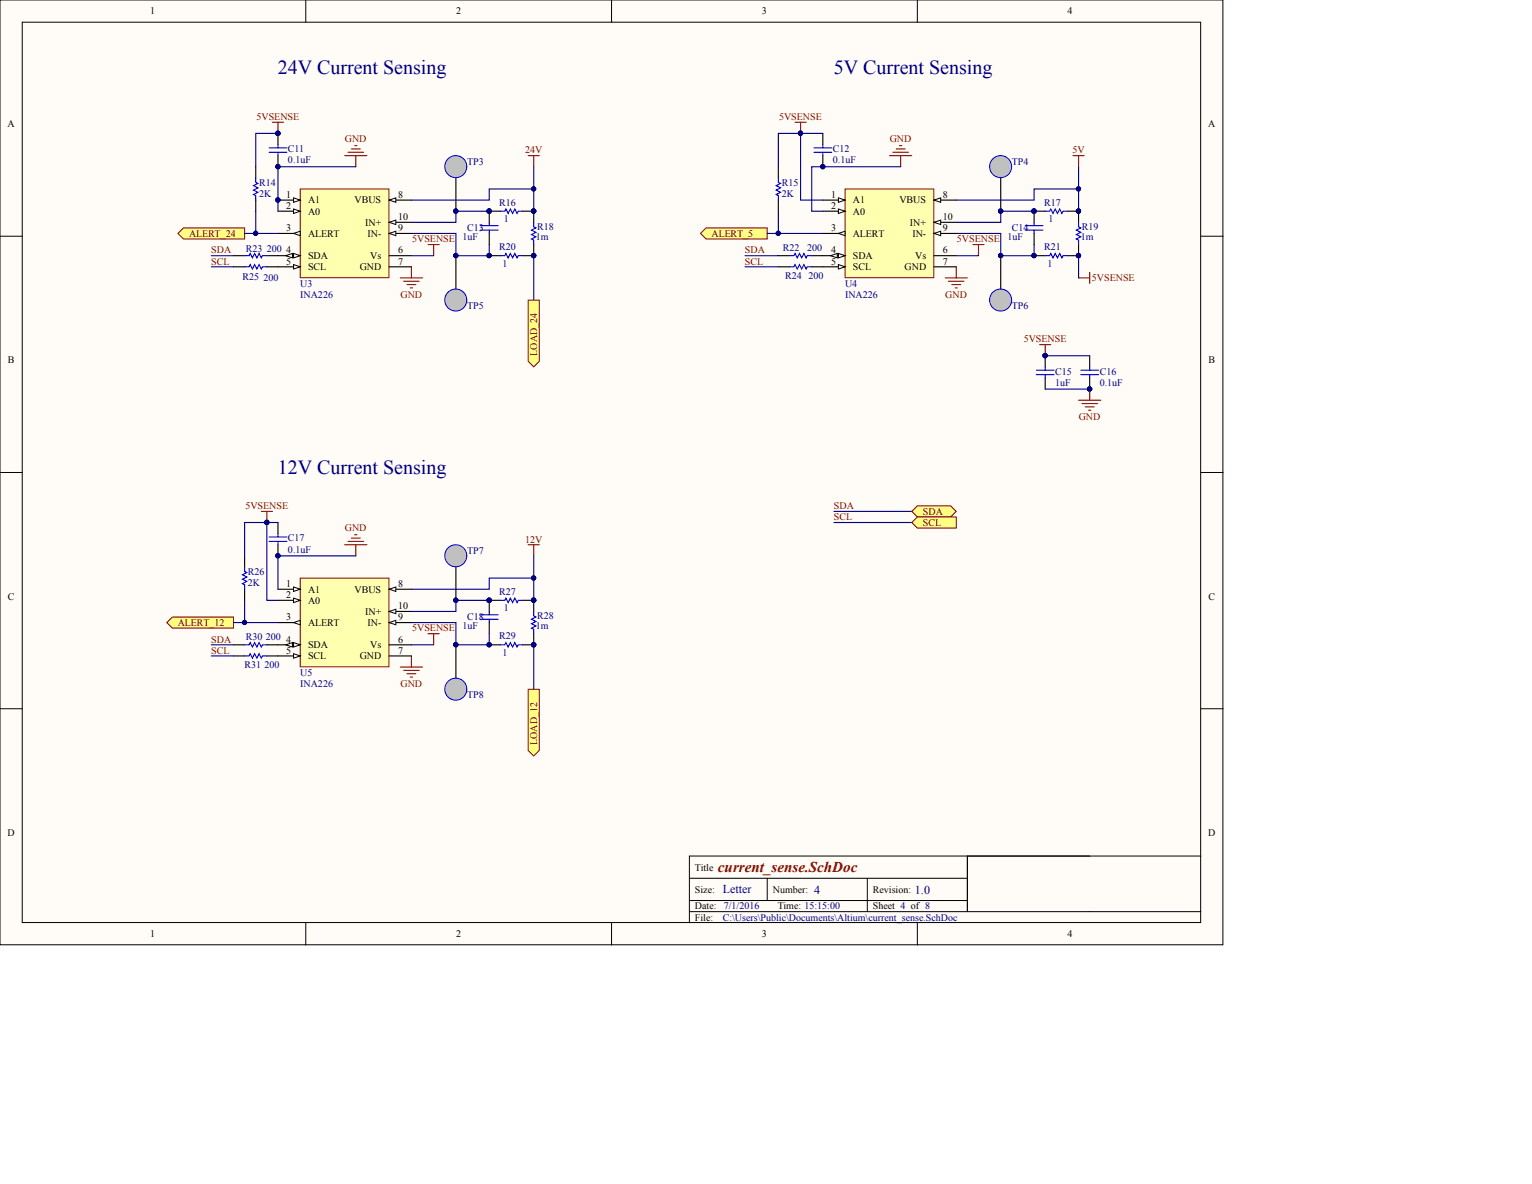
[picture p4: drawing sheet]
<svg xmlns="http://www.w3.org/2000/svg" width="349mm" height="270mm" viewBox="0 0 349 270" stroke-linecap="round" stroke-linejoin="round" font-family="sans-serif">
<g fill="#fffcf8" stroke="#000" stroke-width=".23">
<path d="M0 0h278.8v215.3h-278.8z"/>
<path d="M5.1 5.1h268.6v205.2h-268.6z"/>
</g>
<g fill="none" stroke="#000" stroke-width=".23">
<path d="M69.7 0v5.1M139.4 0v5.1M209.1 0v5.1M0 53.8h5.1M273.8 53.8h5M0 107.7h5.1M273.8 107.7h5M0 161.5h5.1M273.8 161.5h5M220.5 195.1v12.7v-12.7h53.3M248.4 195.1h-91.2v15.2M69.7 210.3v5.1"/>
<path d="M139.4 210.3v5.1M157.2 200.2h63.3M157.2 207.8h116.6M157.2 205.3h63.3M174.9 200.2v5.1M197.7 200.2v7.6M209.1 210.3v5.1"/>
</g>
<g fill="none" stroke="#000" stroke-width=".25">
<path d="M63.4 30.4v2.5M63.4 35.5v2.5M187.6 30.4v2.5M187.6 35.5v2.5M111.5 58.3h2.6M111.5 53.2v2.5M114.1 48.1h-2.6v2.6M119.1 48.1h2.6v2.6M121.7 55.7v2.6h-2.6M235.7 58.3h2.6M235.7 53.2v2.5M238.3 48.1h-2.6v2.6"/>
<path d="M243.3 48.1h2.6v2.6M245.9 55.7v2.6h-2.6M63.4 119.1v2.5M63.4 124.2v2.5M114.1 136.8h-2.6v2.6M119.1 136.8h2.6v2.6M111.5 141.9v2.5M111.5 147h2.6M121.7 144.4v2.6h-2.6"/>
</g>
<g fill="#000080" stroke="#000080" stroke-width=".23">
<circle cx="121.6" cy="48.1" r=".48"/>
<circle cx="121.6" cy="58.3" r=".48"/>
<circle cx="121.6" cy="43" r=".48"/>
<circle cx="111.5" cy="58.3" r=".48"/>
<circle cx="111.5" cy="48.1" r=".48"/>
<circle cx="63.3" cy="30.4" r=".48"/>
<circle cx="63.3" cy="38" r=".48"/>
<circle cx="121.6" cy="136.8" r=".48"/>
<circle cx="121.6" cy="147" r=".48"/>
<circle cx="121.6" cy="131.7" r=".48"/>
<circle cx="111.5" cy="147" r=".48"/>
<circle cx="111.5" cy="136.8" r=".48"/>
<circle cx="60.8" cy="119.1" r=".48"/>
<circle cx="63.3" cy="126.7" r=".48"/>
<circle cx="245.9" cy="48.1" r=".48"/>
<circle cx="245.9" cy="58.3" r=".48"/>
<circle cx="245.9" cy="43" r=".48"/>
<circle cx="235.7" cy="58.3" r=".48"/>
<circle cx="235.7" cy="48.1" r=".48"/>
<circle cx="182.5" cy="30.4" r=".48"/>
<circle cx="187.6" cy="38" r=".48"/>
</g>
<g fill="none" stroke="#00f" stroke-width=".25">
<path d="M61.3 33.7h4.1M61.3 34.7h4.1M63.4 32.9v.8M63.4 34.7v.8M185.6 33.7h4M185.6 34.7h4M187.6 32.9v.8M187.6 34.7v.8M109.5 52.5h4.1M109.5 51.4h4.1M111.5 50.7v.7M111.5 52.5v.7"/>
<path d="M114.1 58.3h1l.2-.5 .5 1 .6-1 .5 1 .5-1 .5 1 .2-.5h1M114.1 48.1h1l.2-.5 .5 1 .6-1 .5 1 .5-1 .5 1 .2-.5h1M121.7 50.7v1l.5 .2-1 .6 1 .5-1 .5 1 .5-1 .5 .5 .2v1M233.7 52.5h4.1M233.7 51.4h4.1M235.7 50.7v.7M235.7 52.5v.7M238.3 58.3h1l.2-.5 .6 1 .5-1 .5 1 .5-1 .5 1 .2-.5h1M238.3 48.1h1l.2-.5 .6 1 .5-1 .5 1 .5-1 .5 1 .2-.5h1M245.9 50.7v1l.5 .2-1 .6 1 .5-1 .5 1 .5-1 .5 .5 .2v1M61.3 122.4h4.1M61.3 123.4h4.1"/>
<path d="M63.4 121.6v.8M63.4 123.4v.8M111.5 139.4v.7M114.1 136.8h1l.2-.5 .5 1 .6-1 .5 1 .5-1 .5 1 .2-.5h1M121.7 139.4v1l.5 .2-1 .5 1 .6-1 .5 1 .5-1 .5 .5 .2v1M109.5 141.1h4.1M109.5 140.1h4.1M111.5 141.1v.8M114.1 147h1l.2-.5 .5 1 .6-1 .5 1 .5-1 .5 1 .2-.5h1"/>
</g>
<g fill="none" stroke="#800000" stroke-width=".25">
<path d="M62.1 27.9h2.5M63.4 27.9v2.5M78.6 35.5h5.1M79.3 34.7h3.6M80.1 34h2M80.9 33.2h.5M81.1 35.5v2.5M120.4 35.5h2.5M121.7 35.5v2.5M181.2 27.9h2.6M182.5 27.9v2.5M202.8 35.5h5.1"/>
<path d="M203.5 34.7h3.6M204.3 34h2M205.1 33.2h.5M205.3 35.5v2.5M244.6 35.5h2.5M245.9 35.5v2.5M97.6 55.7h2.5M98.9 55.7v2.6M221.8 55.7h2.5M223.1 55.7v2.6M91.3 63.3h5M92 64.1h3.6"/>
<path d="M92.8 64.9h2M93.5 65.6h.5M93.8 60.8v2.5M215.5 63.3h5M216.2 64.1h3.6M217 64.9h2M217.7 65.6h.6M218 60.8v2.5M59.6 116.6h2.5M60.8 116.6v2.5M78.6 124.2h5.1M79.3 123.4h3.6"/>
<path d="M80.1 122.6h2M80.9 121.9h.5M81.1 124.2v2.5M120.4 124.2h2.5M121.7 124.2v2.5M91.3 152h5M92 152.8h3.6M92.8 153.6h2M93.5 154.3h.5M93.8 149.5v2.5M97.6 144.4h2.5M98.9 144.4v2.6"/>
</g>
<path d="M121.7 38v10.1M245.9 38v10.1M121.7 58.3v10.1M190.1 116.6h17.8M190.1 119.1h17.8M121.7 126.7v10.1M121.7 147v10.1" fill="none" stroke="#000080" stroke-width=".25"/>
<g fill="#ffff80" stroke="#800000" stroke-width=".23">
<path d="M207.9 116.6l1.2-1.3h7.6l1.3 1.3-1.3 1.2h-7.6z" fill-rule="evenodd"/>
<path d="M207.9 119.1l1.2-1.3h8.9v2.6h-8.9z" fill-rule="evenodd"/>
</g>
<path d="M182.5 30.4v15.2h5.1M60.8 119.1v17.7h2.6M81.1 126.7h-17.7v7.6" fill="none" stroke="#000080" stroke-width=".25"/>
<g fill="#000080" stroke="#000080" stroke-width=".23">
<circle cx="63.3" cy="126.7" r=".48"/>
<circle cx="60.8" cy="119.1" r=".48"/>
<circle cx="182.5" cy="30.4" r=".48"/>
</g>
<g fill="#ffff80" stroke="#800000" stroke-width=".23">
<path d="M120.4 68.4h2.5v14l-1.2 1.2-1.3-1.2z" fill-rule="evenodd"/>
<path d="M120.4 157.1h2.5v14l-1.2 1.2-1.3-1.2z" fill-rule="evenodd"/>
</g>
<path d="M237 78.6h2.5M238.3 78.6v2.5M245.9 63.3h2.5M248.4 62.1v2.5M245.9 91.2h5.1M246.6 92h3.6M247.4 92.7h2M248.2 93.5h.5M248.4 88.7v2.5" fill="none" stroke="#800000" stroke-width=".25"/>
<g fill="none" stroke="#000" stroke-width=".25">
<path d="M53.2 58.3h2.6M60.8 58.3h2.6M177.4 58.3h2.6M185 58.3h2.6M53.2 60.8h2.6M60.8 60.8h2.6M177.4 60.8h2.6M185 60.8h2.6M238.3 81.1v2.5M238.3 86.2v2.5M248.4 81.1v2.5M248.4 86.2v2.5"/>
<path d="M53.2 147h2.6M53.2 149.5h2.6M60.8 147h2.6M60.8 149.5h2.6"/>
</g>
<g fill="none" stroke="#00f" stroke-width=".25">
<path d="M55.8 58.3h1l.2-.5 .5 1 .5-1 .6 1 .5-1 .5 1 .2-.5h1M180 58.3h1l.2-.5 .5 1 .6-1 .5 1 .5-1 .5 1 .2-.5h1M55.8 60.8h1l.2-.5 .5 1 .5-1 .6 1 .5-1 .5 1 .2-.5h1M180 60.8h1l.2-.5 .5 1 .6-1 .5 1 .5-1 .5 1 .2-.5h1M236.2 84.4h4.1M236.2 85.4h4.1M238.3 83.6v.8M238.3 85.4v.8M246.4 84.4h4M246.4 85.4h4M248.4 83.6v.8M248.4 85.4v.8"/>
<path d="M55.8 147h1l.2-.5 .5 1 .5-1 .6 1 .5-1 .5 1 .2-.5h1M55.8 149.5h1l.2-.5 .5 1 .5-1 .6 1 .5-1 .5 1 .2-.5h1"/>
</g>
<g fill="#000080" stroke="#000080" stroke-width=".23">
<circle cx="248.4" cy="88.7" r=".48"/>
<circle cx="238.3" cy="81.1" r=".48"/>
<circle cx="245.9" cy="58.3" r=".48"/>
</g>
<path d="M245.9 58.3v5M238.3 88.7h10.1M238.3 81.1h10.1" fill="none" stroke="#000080" stroke-width=".25"/>
<circle cx="103.9" cy="38" r="2.51" fill="#c0c0c0" stroke="#00f" stroke-width=".23"/>
<path d="M103.9 40.5v7.6" fill="none" stroke="#000" stroke-width=".25"/>
<circle cx="103.9" cy="48.1" r=".48" fill="#000080" stroke="#000080" stroke-width=".23"/>
<circle cx="103.9" cy="68.4" r="2.51" fill="#c0c0c0" stroke="#00f" stroke-width=".23"/>
<path d="M103.9 58.3v7.6" fill="none" stroke="#000" stroke-width=".25"/>
<circle cx="103.9" cy="58.3" r=".48" fill="#000080" stroke="#000080" stroke-width=".23"/>
<circle cx="228.1" cy="38" r="2.51" fill="#c0c0c0" stroke="#00f" stroke-width=".23"/>
<path d="M228.1 40.5v7.6" fill="none" stroke="#000" stroke-width=".25"/>
<circle cx="228.1" cy="48.1" r=".48" fill="#000080" stroke="#000080" stroke-width=".23"/>
<circle cx="228.1" cy="68.4" r="2.51" fill="#c0c0c0" stroke="#00f" stroke-width=".23"/>
<path d="M228.1 58.3v7.6" fill="none" stroke="#000" stroke-width=".25"/>
<circle cx="228.1" cy="58.3" r=".48" fill="#000080" stroke="#000080" stroke-width=".23"/>
<circle cx="103.9" cy="126.7" r="2.51" fill="#c0c0c0" stroke="#00f" stroke-width=".23"/>
<path d="M103.9 129.2v7.6" fill="none" stroke="#000" stroke-width=".25"/>
<circle cx="103.9" cy="136.8" r=".48" fill="#000080" stroke="#000080" stroke-width=".23"/>
<circle cx="103.9" cy="157.1" r="2.51" fill="#c0c0c0" stroke="#00f" stroke-width=".23"/>
<path d="M103.9 147v7.6" fill="none" stroke="#000" stroke-width=".25"/>
<g fill="#000080" stroke="#000080" stroke-width=".23">
<circle cx="103.9" cy="147" r=".48"/>
<circle cx="121.6" cy="43" r=".48"/>
<circle cx="111.5" cy="48.1" r=".48"/>
<circle cx="103.9" cy="48.1" r=".48"/>
<circle cx="111.5" cy="58.3" r=".48"/>
<circle cx="103.9" cy="58.3" r=".48"/>
<circle cx="121.6" cy="131.7" r=".48"/>
<circle cx="103.9" cy="136.8" r=".48"/>
<circle cx="111.5" cy="136.8" r=".48"/>
<circle cx="111.5" cy="147" r=".48"/>
<circle cx="245.9" cy="43" r=".48"/>
<circle cx="235.7" cy="48.1" r=".48"/>
<circle cx="228.1" cy="48.1" r=".48"/>
<circle cx="235.7" cy="58.3" r=".48"/>
<circle cx="228.1" cy="58.3" r=".48"/>
<circle cx="60.8" cy="119.1" r=".48"/>
<circle cx="182.5" cy="30.4" r=".48"/>
</g>
<g fill="none" stroke="#000080" stroke-width=".25">
<path d="M182.5 30.4h5.1M48.2 58.3h5M93.8 53.2h10.1v5.1h7.6v-2.6M93.8 58.3h5.1M111.5 48.1h-7.6v2.6h-10.1M121.7 43.1h-10.2v2.5h-17.7M169.8 58.3h7.6M218 53.2h10.1v5.1h7.6v-2.6M218 58.3h5.1M235.7 48.1h-7.6v2.6h-10.1M245.9 43.1h-10.2v2.5h-17.7M48.2 60.8h5"/>
<path d="M169.8 60.8h7.6M60.8 119.1h2.6M111.5 136.8h-7.6v2.6h-10.1M121.7 131.8h-10.2v2.5h-17.7M48.2 147h5M48.2 149.5h5M93.8 141.9h10.1v5.1h7.6v-2.6M93.8 147h5.1"/>
</g>
<path d="M68.4 43.1h20.3v20.2h-20.3z" fill="#ffffb0" stroke="#800000" stroke-width=".23"/>
<path d="M63.4 45.6h5" fill="none" stroke="#000" stroke-width=".25"/>
<path d="M66.9 45.1l1.5 .5-1.5 .5z" fill="#fffcf8" stroke="#000" stroke-width=".23"/>
<circle cx="63.3" cy="45.6" r=".48" fill="#000080" stroke="#000080" stroke-width=".23"/>
<path d="M63.4 48.1h5" fill="none" stroke="#000" stroke-width=".25"/>
<path d="M66.9 47.6l1.5 .5-1.5 .5z" fill="#fffcf8" stroke="#000" stroke-width=".23"/>
<path d="M63.4 53.2h5" fill="none" stroke="#000" stroke-width=".25"/>
<path d="M66.9 53.2l1.5-.5v1z" fill="#fffcf8" stroke="#000" stroke-width=".23"/>
<path d="M63.4 58.3h5" fill="none" stroke="#000" stroke-width=".25"/>
<g fill="#fffcf8" stroke="#000" stroke-width=".23">
<path d="M66.9 57.8l1.5 .5-1.5 .5z"/>
<path d="M65.1 58.3l1.6-.5v1z"/>
</g>
<path d="M63.4 60.8h5" fill="none" stroke="#000" stroke-width=".25"/>
<path d="M66.9 60.3l1.5 .5-1.5 .5z" fill="#fffcf8" stroke="#000" stroke-width=".23"/>
<path d="M88.7 45.6h5.1" fill="none" stroke="#000" stroke-width=".25"/>
<path d="M88.7 45.6l1.5-.5v1z" fill="#fffcf8" stroke="#000" stroke-width=".23"/>
<path d="M88.7 50.7h5.1" fill="none" stroke="#000" stroke-width=".25"/>
<path d="M88.7 50.7l1.5-.5v1z" fill="#fffcf8" stroke="#000" stroke-width=".23"/>
<path d="M88.7 53.2h5.1" fill="none" stroke="#000" stroke-width=".25"/>
<path d="M88.7 53.2l1.5-.5v1z" fill="#fffcf8" stroke="#000" stroke-width=".23"/>
<path d="M88.7 58.3h5.1M88.7 60.8h5.1" fill="none" stroke="#000" stroke-width=".25"/>
<circle cx="63.3" cy="45.6" r=".48" fill="#000080" stroke="#000080" stroke-width=".23"/>
<path d="M192.6 43.1h20.3v20.2h-20.3z" fill="#ffffb0" stroke="#800000" stroke-width=".23"/>
<path d="M187.6 45.6h5" fill="none" stroke="#000" stroke-width=".25"/>
<path d="M191.1 45.1l1.5 .5-1.5 .5z" fill="#fffcf8" stroke="#000" stroke-width=".23"/>
<path d="M187.6 48.1h5" fill="none" stroke="#000" stroke-width=".25"/>
<path d="M191.1 47.6l1.5 .5-1.5 .5z" fill="#fffcf8" stroke="#000" stroke-width=".23"/>
<path d="M187.6 53.2h5" fill="none" stroke="#000" stroke-width=".25"/>
<path d="M191.1 53.2l1.5-.5v1z" fill="#fffcf8" stroke="#000" stroke-width=".23"/>
<path d="M187.6 58.3h5" fill="none" stroke="#000" stroke-width=".25"/>
<g fill="#fffcf8" stroke="#000" stroke-width=".23">
<path d="M191.1 57.8l1.5 .5-1.5 .5z"/>
<path d="M189.4 58.3l1.5-.5v1z"/>
</g>
<path d="M187.6 60.8h5" fill="none" stroke="#000" stroke-width=".25"/>
<path d="M191.1 60.3l1.5 .5-1.5 .5z" fill="#fffcf8" stroke="#000" stroke-width=".23"/>
<path d="M212.9 45.6h5.1" fill="none" stroke="#000" stroke-width=".25"/>
<path d="M212.9 45.6l1.5-.5v1z" fill="#fffcf8" stroke="#000" stroke-width=".23"/>
<path d="M212.9 50.7h5.1" fill="none" stroke="#000" stroke-width=".25"/>
<path d="M212.9 50.7l1.5-.5v1z" fill="#fffcf8" stroke="#000" stroke-width=".23"/>
<path d="M212.9 53.2h5.1" fill="none" stroke="#000" stroke-width=".25"/>
<path d="M212.9 53.2l1.5-.5v1z" fill="#fffcf8" stroke="#000" stroke-width=".23"/>
<path d="M212.9 58.3h5.1M212.9 60.8h5.1" fill="none" stroke="#000" stroke-width=".25"/>
<path d="M68.4 131.8h20.3v20.2h-20.3z" fill="#ffffb0" stroke="#800000" stroke-width=".23"/>
<path d="M63.4 134.3h5" fill="none" stroke="#000" stroke-width=".25"/>
<path d="M66.9 133.8l1.5 .5-1.5 .5z" fill="#fffcf8" stroke="#000" stroke-width=".23"/>
<path d="M63.4 136.8h5" fill="none" stroke="#000" stroke-width=".25"/>
<path d="M66.9 136.3l1.5 .5-1.5 .5z" fill="#fffcf8" stroke="#000" stroke-width=".23"/>
<path d="M63.4 141.9h5" fill="none" stroke="#000" stroke-width=".25"/>
<path d="M66.9 141.9l1.5-.5v1z" fill="#fffcf8" stroke="#000" stroke-width=".23"/>
<path d="M63.4 147h5" fill="none" stroke="#000" stroke-width=".25"/>
<g fill="#fffcf8" stroke="#000" stroke-width=".23">
<path d="M66.9 146.5l1.5 .5-1.5 .5z"/>
<path d="M65.1 147l1.6-.5v1z"/>
</g>
<path d="M63.4 149.5h5" fill="none" stroke="#000" stroke-width=".25"/>
<path d="M66.9 149l1.5 .5-1.5 .5z" fill="#fffcf8" stroke="#000" stroke-width=".23"/>
<path d="M88.7 134.3h5.1" fill="none" stroke="#000" stroke-width=".25"/>
<path d="M88.7 134.3l1.5-.5v1z" fill="#fffcf8" stroke="#000" stroke-width=".23"/>
<path d="M88.7 139.4h5.1" fill="none" stroke="#000" stroke-width=".25"/>
<path d="M88.7 139.4l1.5-.5v1z" fill="#fffcf8" stroke="#000" stroke-width=".23"/>
<path d="M88.7 141.9h5.1" fill="none" stroke="#000" stroke-width=".25"/>
<path d="M88.7 141.9l1.5-.5v1z" fill="#fffcf8" stroke="#000" stroke-width=".23"/>
<path d="M58.3 38v2.5M177.4 38v2.5M58.3 45.6v2.5M177.4 45.6v2.5M55.8 126.7v2.5M55.8 134.3v2.5M88.7 147h5.1M88.7 149.5h5.1" fill="none" stroke="#000" stroke-width=".25"/>
<path d="M63.4 30.4h-5.1v7.6M182.5 30.4h-5.1v7.6M205.3 38h-20.3v10.1h2.6M58.3 48.1v5.1h5.1M177.4 48.1v5.1h10.2M60.8 119.1h-5v7.6M55.8 136.8v5.1h7.6" fill="none" stroke="#000080" stroke-width=".25"/>
<g fill="#000080" stroke="#000080" stroke-width=".23">
<circle cx="187.6" cy="38" r=".48"/>
<circle cx="58.3" cy="53.2" r=".48"/>
<circle cx="63.3" cy="30.4" r=".48"/>
<circle cx="177.4" cy="53.2" r=".48"/>
<circle cx="182.5" cy="30.4" r=".48"/>
<circle cx="55.7" cy="141.9" r=".48"/>
<circle cx="60.8" cy="119.1" r=".48"/>
</g>
<path d="M58.3 40.5v1.1l.5 .2-1 .5 1 .5-1 .5 1 .5-1 .5 .5 .3v1M177.4 40.5v1.1l.5 .2-1 .5 1 .5-1 .5 1 .5-1 .5 .5 .3v1M55.8 129.2v1.1l.5 .2-1 .5 1 .5-1 .5 1 .5-1 .5 .5 .3v1" fill="none" stroke="#00f" stroke-width=".25"/>
<g fill="#ffff80" stroke="#800000" stroke-width=".23">
<path d="M159.7 53.2l1.3-1.3h13.9v2.6h-13.9z" fill-rule="evenodd"/>
<path d="M40.6 53.2l1.2-1.3h14v2.6h-14z" fill-rule="evenodd"/>
<path d="M38 141.9l1.3-1.3h13.9v2.6h-13.9z" fill-rule="evenodd"/>
</g>
<path d="M81.1 38h-17.7v10.1M55.8 53.2h2.5M174.9 53.2h2.5M53.2 141.9h2.6" fill="none" stroke="#000080" stroke-width=".25"/>
<g fill="#000080" stroke="#000080" stroke-width=".23">
<circle cx="55.7" cy="141.9" r=".48"/>
<circle cx="58.3" cy="53.2" r=".48"/>
<circle cx="177.4" cy="53.2" r=".48"/>
<circle cx="63.3" cy="45.6" r=".48"/>
<circle cx="63.3" cy="38" r=".48"/>
</g>
<g font-size="4.6" fill="#000080">
<text x="63.4" y="16.8">24V Current Sensing</text>
<text x="190.1" y="16.8">5V Current Sensing</text>
<text x="63.4" y="108">12V Current Sensing</text>
</g>
<text font-size="3.4" fill="#800000" x="163.7" y="198.7">current_sense.SchDoc</text>
<g font-size="2.7" fill="#000080">
<text x="164.8" y="203.7">Letter</text>
<text x="185.6" y="203.8">4</text>
<text x="208.6" y="203.8">1.0</text>
</g>
<g font-size="2.3">
<text x="34.3" y="3.3">1</text>
<text x="104" y="3.3">2</text>
<text x="173.7" y="3.3">3</text>
<text x="243.4" y="3.3">4</text>
<text x="1.7" y="29">A</text>
<text x="275.5" y="29">A</text>
<text x="65.3" y="45.1">1</text>
<text x="65.3" y="47.6">2</text>
<text x="70.2" y="46.4">A1</text>
<text x="80.8" y="46.4">VBUS</text>
<text x="90.7" y="45.1">8</text>
<text x="189.5" y="45.1">1</text>
<text x="189.5" y="47.6">2</text>
<text x="194.4" y="46.4">A1</text>
<text x="205" y="46.4">VBUS</text>
<text x="215" y="45.1">8</text>
<text x="65.3" y="52.7">3</text>
<text x="70.2" y="48.9">A0</text>
<text x="70.2" y="54">ALERT</text>
<text x="83.2" y="51.4">IN+</text>
<text x="83.8" y="54">IN-</text>
<text x="90.7" y="50.2">10</text>
<text x="90.7" y="52.7">9</text>
<text x="189.5" y="52.7">3</text>
<text x="194.4" y="48.9">A0</text>
<text x="194.4" y="54">ALERT</text>
<text x="207.4" y="51.4">IN+</text>
<text x="208" y="54">IN-</text>
<text x="215" y="50.2">10</text>
<text x="215" y="52.7">9</text>
<text x="65.3" y="57.8">4</text>
<text x="70.2" y="59">SDA</text>
<text x="84.4" y="59">Vs</text>
<text x="90.7" y="57.8">6</text>
<text x="189.5" y="57.8">4</text>
<text x="194.4" y="59">SDA</text>
<text x="208.6" y="59">Vs</text>
<text x="215" y="57.8">6</text>
<text x="65.3" y="60.3">5</text>
<text x="70.2" y="61.6">SCL</text>
<text x="82" y="61.6">GND</text>
<text x="90.7" y="60.3">7</text>
<text x="189.5" y="60.3">5</text>
<text x="194.4" y="61.6">SCL</text>
<text x="206.2" y="61.6">GND</text>
<text x="215" y="60.3">7</text>
<text x="1.8" y="82.8">B</text>
<text x="275.5" y="82.8">B</text>
<text x="1.8" y="136.7">C</text>
<text x="65.3" y="133.8">1</text>
<text x="65.3" y="136.3">2</text>
<text x="70.2" y="135.1">A1</text>
<text x="70.2" y="137.6">A0</text>
<text x="80.8" y="135.1">VBUS</text>
<text x="90.7" y="133.8">8</text>
<text x="275.5" y="136.7">C</text>
<text x="65.3" y="141.4">3</text>
<text x="70.2" y="142.7">ALERT</text>
<text x="83.2" y="140.1">IN+</text>
<text x="83.8" y="142.7">IN-</text>
<text x="90.7" y="138.9">10</text>
<text x="90.7" y="141.4">9</text>
<text x="65.3" y="146.5">4</text>
<text x="65.3" y="149">5</text>
<text x="70.2" y="147.7">SDA</text>
<text x="84.4" y="147.7">Vs</text>
<text x="90.7" y="146.5">6</text>
<text x="90.7" y="149">7</text>
<text x="70.2" y="150.3">SCL</text>
<text x="82" y="150.3">GND</text>
<text x="1.7" y="190.5">D</text>
<text x="275.5" y="190.5">D</text>
<text x="158.4" y="198.4">Title</text>
<text x="158.4" y="203.5">Size:</text>
<text x="176.2" y="203.5">Number:</text>
<text x="199" y="203.5">Revision:</text>
<text x="158.4" y="207.3">Date:</text>
<text x="158.4" y="209.8">File:</text>
<text x="177.3" y="207.3">Time: 15:15:00</text>
<text x="199" y="207.3">Sheet 4 of 8</text>
<text x="34.3" y="213.6">1</text>
<text x="104" y="213.6">2</text>
<text x="173.7" y="213.6">3</text>
<text x="243.4" y="213.6">4</text>
</g>
<g font-size="2.3" fill="#800000">
<text x="58.5" y="27.4">5VSENSE</text>
<text x="177.6" y="27.4">5VSENSE</text>
<text x="78.6" y="32.4">GND</text>
<text x="119.7" y="35">24V</text>
<text x="202.8" y="32.4">GND</text>
<text x="244.5" y="35">5V</text>
<text x="43.1" y="54">ALERT_24</text>
<text x="162.2" y="54">ALERT_5</text>
<text x="48.2" y="57.8">SDA</text>
<text x="94" y="55.2">5VSENSE</text>
<text x="169.8" y="57.8">SDA</text>
<text x="218.2" y="55.2">5VSENSE</text>
<text x="48.2" y="60.3">SCL</text>
<text x="169.8" y="60.3">SCL</text>
<text x="248.9" y="64.1">5VSENSE</text>
<text x="91.3" y="67.9">GND</text>
<text x="215.5" y="67.9">GND</text>
<text x="122.4" y="81.1" transform="rotate(-90 122.4 81.1)">LOAD_24</text>
<text x="233.4" y="78">5VSENSE</text>
<text x="245.9" y="95.8">GND</text>
<text x="55.9" y="116.1">5VSENSE</text>
<text x="190.1" y="116.1">SDA</text>
<text x="190.1" y="118.6">SCL</text>
<text x="210.4" y="117.3">SDA</text>
<text x="210.4" y="119.9">SCL</text>
<text x="78.6" y="121.1">GND</text>
<text x="119.7" y="123.7">12V</text>
<text x="40.6" y="142.7">ALERT_12</text>
<text x="94" y="143.9">5VSENSE</text>
<text x="48.2" y="146.5">SDA</text>
<text x="48.2" y="149">SCL</text>
<text x="91.3" y="156.6">GND</text>
<text x="122.4" y="169.8" transform="rotate(-90 122.4 169.8)">LOAD_12</text>
</g>
<g font-size="2.3" fill="#000080">
<text x="65.7" y="34.7">C11</text>
<text x="189.9" y="34.7">C12</text>
<text x="65.7" y="37.2">0.1uF</text>
<text x="106.5" y="37.5">TP3</text>
<text x="189.9" y="37.2">0.1uF</text>
<text x="230.7" y="37.5">TP4</text>
<text x="59.1" y="44.8">2K</text>
<text x="59.1" y="42.3">R14</text>
<text x="113.8" y="46.9">R16</text>
<text x="178.2" y="44.8">2K</text>
<text x="178.2" y="42.3">R15</text>
<text x="238" y="46.9">R17</text>
<text x="106.5" y="52.7">C13</text>
<text x="114.8" y="50.7">1</text>
<text x="122.4" y="52.5">R18</text>
<text x="230.7" y="52.7">C14</text>
<text x="239" y="50.7">1</text>
<text x="246.6" y="52.5">R19</text>
<text x="56" y="57.5">R23</text>
<text x="60.8" y="57.5">200</text>
<text x="105.5" y="54.7">1uF</text>
<text x="113.8" y="57">R20</text>
<text x="122.2" y="54.7">1m</text>
<text x="178.5" y="57.3">R22</text>
<text x="184" y="57.3">200</text>
<text x="229.7" y="54.7">1uF</text>
<text x="238" y="57">R21</text>
<text x="246.4" y="54.7">1m</text>
<text x="55.3" y="63.9">R25</text>
<text x="60.1" y="64.1">200</text>
<text x="68.4" y="65.4">U3</text>
<text x="114.6" y="60.8">1</text>
<text x="179" y="63.6">R24</text>
<text x="184.3" y="63.6">200</text>
<text x="192.6" y="65.4">U4</text>
<text x="238.8" y="60.8">1</text>
<text x="68.4" y="67.9">INA226</text>
<text x="106.5" y="70.4">TP5</text>
<text x="192.6" y="67.9">INA226</text>
<text x="230.7" y="70.4">TP6</text>
<text x="240.6" y="87.9">1uF</text>
<text x="240.6" y="85.4">C15</text>
<text x="250.7" y="87.9">0.1uF</text>
<text x="250.7" y="85.4">C16</text>
<text x="65.7" y="125.9">0.1uF</text>
<text x="65.7" y="123.4">C17</text>
<text x="56.5" y="131">R26</text>
<text x="106.5" y="126.2">TP7</text>
<text x="56.5" y="133.5">2K</text>
<text x="113.8" y="135.6">R27</text>
<text x="105.5" y="143.4">1uF</text>
<text x="106.5" y="141.4">C18</text>
<text x="114.8" y="139.4">1</text>
<text x="122.2" y="143.4">1m</text>
<text x="122.4" y="141.1">R28</text>
<text x="56" y="146">R30</text>
<text x="60.6" y="146">200</text>
<text x="113.8" y="145.7">R29</text>
<text x="114.6" y="149.5">1</text>
<text x="55.8" y="152.3">R31</text>
<text x="60.3" y="152.3">200</text>
<text x="68.4" y="154.1">U5</text>
<text x="68.4" y="156.6">INA226</text>
<text x="106.5" y="159.1">TP8</text>
<text x="164.8" y="209.8">C:\Users\Public\Documents\Altium\current_sense.SchDoc</text>
<text x="165" y="207.3">7/1/2016</text>
</g>
</svg>
